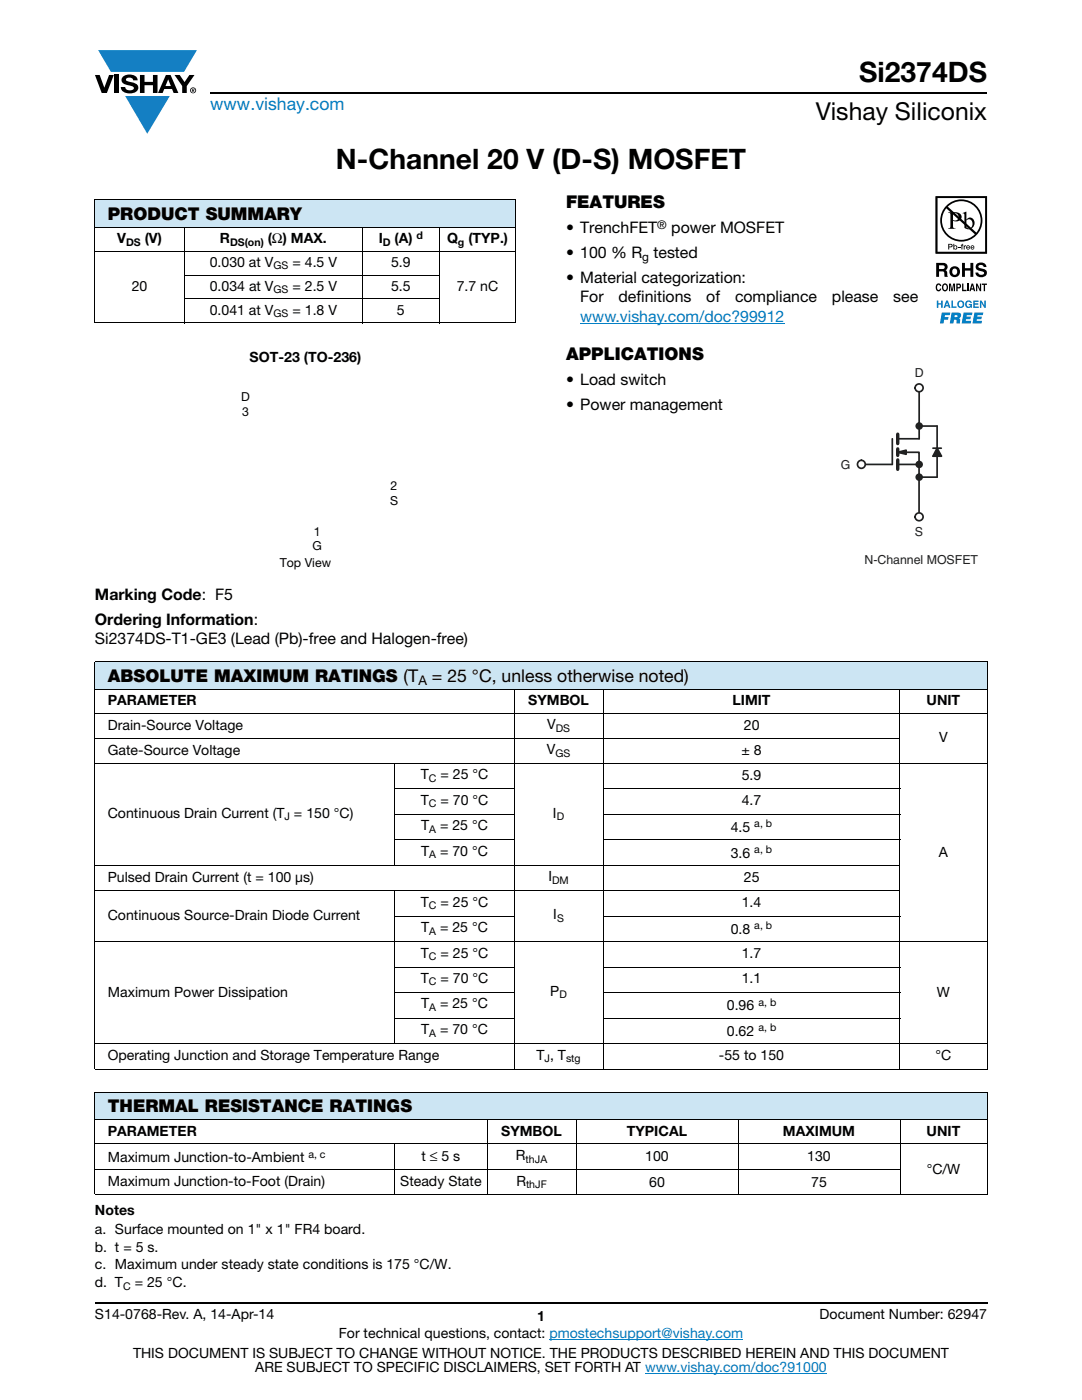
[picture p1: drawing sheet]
<svg xmlns="http://www.w3.org/2000/svg" width="216mm" height="279mm" viewBox="0 0 216 279" stroke-linecap="round" stroke-linejoin="round" font-family="sans-serif">
<g fill="#147fc3">
<path d="M19.6 10h19.7l-2.6 4.3h-1.1h-13.5z"/>
<path d="M25 19.2h8.9l-4.5 7.5z"/>
</g>
<g fill="#000">
<path d="M18.9 15h1l.9 2.5 1-2.5h.9l-1.4 3.6h-1zM22.9 15h.9v3.6h-.9zM24.6 15.3a2.1 2.1 0 0 1 2.8 .3l.1 .4h-.9a.79 .79 0 0 0-.7-.5 .79 .79 0 0 0-.8 .4l.3 .3 1 .2a1.08 1.08 0 0 1 1.2 1 1.08 1.08 0 0 1-1.1 1.2 1.73 1.73 0 0 1-2.4-1.2h.9a.96 .96 0 0 0 .8 .6 .96 .96 0 0 0 .9-.4 1.31 1.31 0 0 0-1.2-.6 1.03 1.03 0 0 1-1.1-.6 1.03 1.03 0 0 1 .2-1.1zM27.9 15h.9v1.3h1.7v-1.3h.9v3.6h-.9v-1.6h-1.7v1.6h-.9zM34.8 15h1.1l.9 1.4 1-1.4h1l-1.5 2.2v1.4h-.9v-1.4z"/>
<path d="M33.6 15.9l.5 1.3h-1.1zM33.1 15l-1.6 3.6h1l.3-.8h1.5l.3 .8h1l-1.6-3.6z"/>
<path d="M38.4 17.8h.2v.2h-.2zM38.3 17.7v.7h.1v-.3l.4 .3-.2-.3 .2-.2-.1-.2z"/>
<path d="M38.1 18a.46 .46 0 0 1 .9 0 .46 .46 0 0 1-.9 0zM37.9 18a.6 .6 0 0 0 1.2 0 .6 .6 0 0 0-1.2 0z"/>
</g>
<path d="M42 18.6h155M18.9 260h178.1" fill="none" stroke="#000" stroke-width=".36"/>
<path d="M115.8 64.5h40.7M109.6 267.3h38.7M128.7 274h36.3" fill="none" stroke="#007ec4" stroke-width=".2"/>
<path d="M18.9 39.9h84.1v5.5h-84.1z" fill="#cce5f3"/>
<path d="M18.9 39.9h84.1M18.9 40v24.3M103 40v24.3M18.9 45.4h84.1M18.9 50.1h84.1M36.7 54.9h51M36.7 59.7h51M36.8 45.3v19.2M72.3 45.3v19.2M87.7 45.3v19.2M18.9 64.4h84.1" fill="none" stroke="#000" stroke-width=".2"/>
<g fill="#fff">
<path d="M41.2 69.8h39.5v43.8h-39.5z"/>
<path d="M186.7 39.2h10.3v25.3h-10.3z"/>
</g>
<path d="M187 39.5h9.6v10.8h-9.6zM186.7 39.2v11.4h10.3v-11.4z" fill="#201d1e"/>
<g fill="#0160ae">
<path d="M186.9 60h.3v.5h.6v-.5h.3v1.4h-.3v-.6h-.6v.6h-.3z"/>
<path d="M189.8 60h.3v1.2h.8v.2h-1.1z"/>
<path d="M192.7 60.2a.68 .68 0 0 1 1.2 .2l-.8-.1a.55 .55 0 0 0-.2 .5 .55 .55 0 0 0 .4 .4l.4-.3h-.4v-.2h.6v.7h-.2v-.1a.71 .71 0 0 1-1-.1 .71 .71 0 0 1 0-1z"/>
<path d="M194.2 60h1.1v.2h-.8v.4h.7v.2h-.7v.4h.8v.2h-1.1z"/>
<path d="M195.5 60h.3l.6 1v-1h.3v1.4h-.3l-.6-1v1h-.3z"/>
<path d="M187.9 62.4h1.7l-.1 .5h-.9l-.1 .4h.8l-.1 .5h-.8l-.1 .7h-.7z"/>
<path d="M192.3 62.4h1.7l-.1 .5h-1l-.1 .3h.9l-.1 .5h-.8l-.1 .3h1.1l-.1 .5h-1.8z"/>
<path d="M194.4 62.4h1.8l-.1 .5h-1l-.1 .3h.9l-.1 .5h-.9v.3h1.1l-.1 .5h-1.8z"/>
<path d="M189 60.3l-.2 .6h.4zM188.8 60h.3l.6 1.4h-.4l-.1-.3h-.5l-.1 .3h-.3z"/>
<path d="M191.2 60.7a.5 .5 0 0 0 1 0 .5 .5 0 0 0-1 0zM190.9 60.7a.75 .75 0 0 1 1.5 0 .75 .75 0 0 1-1.5 0z"/>
<path d="M190.5 62.9l-.1 .4 .6-.1v-.3zM189.9 62.4l1.7 .1a.63 .63 0 0 1-.3 1l.3 .3v.7h-.7v-.6l-.3-.1h-.2l-.2 .7h-.7z"/>
</g>
<g fill="#000">
<path d="M186.9 56.8l.4-.2h.3l.2 .5-.7-.2a.66 .66 0 0 0 .2 1l.3-.3h.2a.54 .54 0 0 1-.5 .5 .54 .54 0 0 1-.5-.4zM189.4 56.6h.3l.3 1.2 .2-1.2h.4v1.5h-.3v-1.3l-.2 1.3h-.3l-.2-1.3v1.3h-.2zM191.2 49.3h.4v.1h-.4zM191.9 48.7h.3l-.2 .2 .2 .1v.1h-.2v.7h-.1v-.7h-.2zM192 56.6h.2v1.2h.7v.3h-.9zM192.3 49h.2v.1l.3-.1v.1l-.3 .1v.6h-.2zM192 52.5h.5v1h1.1v-1h.6v2.8h-.6v-1.3h-1.1v1.3h-.5zM193 56.6h.3v1.5h-.3zM195 52.6a1.15 1.15 0 0 1 1.8 .7h-.5l-.1-.2a.68 .68 0 0 0-.9-.1v.4l.2 .1a1.29 1.29 0 0 1 1.4 .9 1.17 1.17 0 0 1-1.1 .9 1.17 1.17 0 0 1-1.2-.9h.6v.2a.67 .67 0 0 0 1.2-.1l-.3-.3-.5-.1a.82 .82 0 0 1-.9-.5 .82 .82 0 0 1 .3-1zM194.8 56.6h.2l.5 1.1v-1.1h.3v1.5h-.3l-.5-1.1v1.1h-.2zM195.9 56.6h1v.3h-.3v1.2h-.3v-1.2h-.4z"/>
<path d="M187 39.5h9.6v10.8h-9.6zM186.7 39.2v11.4h10.3v-11.4z"/>
<path d="M187.4 52.9v.8h.9a.39 .39 0 0 0 .1-.7zM186.8 52.5h1.4a.79 .79 0 0 1 .8 .4 .79 .79 0 0 1-.1 .9l-.2 .1a.98 .98 0 0 1 .3 1.2l.1 .2h-.6l-.2-1.1h-.9v1.1h-.6z"/>
<path d="M188.4 56.9a.64 .64 0 0 0 .2 1l.1-.1a.64 .64 0 0 0-.1-1zM188.2 56.7l.2-.1a.56 .56 0 0 1 .7 .3 .82 .82 0 0 1-.5 1.3l-.2-.1a.89 .89 0 0 1-.2-1.4z"/>
<path d="M189.1 41.3a3.9 3.9 0 0 1 5.3-.2 3.9 3.9 0 0 1 .4 5.3zM188.8 41.6l5.7 5.2a3.9 3.9 0 0 1-5.3 .1 3.9 3.9 0 0 1-.4-5.3zM187.6 44a4.2 4.2 0 0 0 8.4 0 4.2 4.2 0 0 0-8.4 0z"/>
<path d="M189.4 48.8v.4h.4v-.3zM189.2 48.7h.7l.2 .3-.2 .3-.5 .1v.4h-.2z"/>
<path d="M190.2 42.6v1.3a.75 .75 0 0 0 1.1-.6 .75 .75 0 0 0-1.1-.7zM189.2 42.4a2.81 2.81 0 0 1 2.4 .3 .97 .97 0 0 1 0 1.2 .97 .97 0 0 1-1.2 .2h-.2v1.1v.2l.5 .3h-1.5l.3-.2 .1-.3v-2.3v-.3z"/>
<path d="M190.2 53.7a.63 .63 0 0 0-.2 .7 .63 .63 0 0 0 .8 .4 .63 .63 0 0 0 .2-.8 .63 .63 0 0 0-.8-.3zM189.4 54.2a1.1 1.1 0 0 1 2.2 0 1.1 1.1 0 0 1-2.2 0z"/>
<path d="M190.4 49.4a.26 .26 0 0 0 .5 0 .26 .26 0 0 0-.5 0zM190.2 48.7h.2v.4a.38 .38 0 0 1 .5 0 .38 .38 0 0 1 0 .6 .38 .38 0 0 1-.5 0l-.2 .1z"/>
<path d="M191.1 56.9v.4l.4-.1v-.3zM190.8 56.6h.6a.5 .5 0 0 1 .4 .5 .5 .5 0 0 1-.4 .5h-.3v.5h-.3z"/>
<path d="M192.8 44v1.3l.2 .2a.72 .72 0 0 0 .8-.1 .72 .72 0 0 0 .3-.7 .72 .72 0 0 0-.4-.8 .72 .72 0 0 0-.9 .1zM192.1 42.5l.7-.3v1.6a.89 .89 0 0 1 1.1-.3 .89 .89 0 0 1 .6 1 1.23 1.23 0 0 1-.7 1.2 1.23 1.23 0 0 1-1.4-.2v-2.7z"/>
<path d="M193 49.2v.1h.4l-.2-.2zM193 49h.4l.2 .4h-.6v.2l.5-.1a.42 .42 0 0 1-.6 .2 .42 .42 0 0 1 .1-.7z"/>
<path d="M194 56.9l-.1 .6h.3zM193.9 56.6h.3l.4 1.5h-.3l-.1-.3h-.4l-.1 .3h-.3z"/>
<path d="M193.9 49.2l-.1 .1h.5l-.3-.2zM193.8 49h.5l.1 .4h-.6l.1 .2 .5-.1a.42 .42 0 0 1-.6 .2 .42 .42 0 0 1 0-.7z"/>
</g>
<path d="M167.8 73.1h27.4v40h-27.4z" fill="#fff"/>
<path d="M183.4 78.2v9.4h-4.3M179.1 92.7h4.3M179.2 90.3h4.2v12" fill="none" stroke="#231f20" stroke-width=".34"/>
<path d="M179.1 86.6v1.9" fill="none" stroke="#231f20" stroke-width=".68"/>
<path d="M179.2 90.2l1.6-.4v.9z" fill="#231f20"/>
<path d="M178.1 87.6v5.1h-5.6M179.2 90.2l1.6-.4v.9l-1.5-.4M183.4 95.2h3.6M183.4 85h3.6" fill="none" stroke="#231f20" stroke-width=".34"/>
<path d="M179.1 89.6v1.3M179.1 91.8v1.9" fill="none" stroke="#231f20" stroke-width=".68"/>
<circle cx="171.9" cy="92.7" r=".79" fill="#fff"/>
<g fill="none" stroke="#231f20" stroke-width=".34">
<path d="M186.1 89.4h1.7M187 85v10.2M187 89.4l-.9 1.6"/>
<circle cx="171.9" cy="92.7" r=".79"/>
</g>
<path d="M187 89.4l.9 1.6h-1.7z" fill="#231f20"/>
<path d="M187 89.4l.9 1.6h-1.7" fill="none" stroke="#231f20" stroke-width=".34"/>
<circle cx="183.4" cy="77.4" r=".79" fill="#fff"/>
<circle cx="183.4" cy="77.4" r=".79" fill="none" stroke="#231f20" stroke-width=".34"/>
<circle cx="183.4" cy="103.1" r=".79" fill="#fff"/>
<circle cx="183.4" cy="103.1" r=".79" fill="none" stroke="#231f20" stroke-width=".34"/>
<circle cx="183.4" cy="85" r=".58" fill="#231f20"/>
<circle cx="183.4" cy="85" r=".58" fill="none" stroke="#231f20" stroke-width=".34"/>
<circle cx="183.4" cy="92.7" r=".58" fill="#231f20"/>
<circle cx="183.4" cy="92.7" r=".58" fill="none" stroke="#231f20" stroke-width=".34"/>
<circle cx="183.4" cy="95.2" r=".58" fill="#231f20"/>
<circle cx="183.4" cy="95.2" r=".58" fill="none" stroke="#231f20" stroke-width=".34"/>
<g fill="#cce5f3">
<path d="M18.9 132.1h178.1v5.5h-178.1z"/>
<path d="M18.9 218h178.1v5.5h-178.1z"/>
</g>
<g fill="none" stroke="#000" stroke-width=".2">
<path d="M18.9 132.1h178.1M18.9 137.6h101.3M18.9 132.2v81.1M102.6 137.5v75.9M120.3 137.5v75.9M120.4 137.6h59.1M179.6 137.5v75.9M179.7 137.6h17.3M197 132.2v81.1M18.9 142.3h178.1M18.9 147.4h160.8M18.9 152.4h178.1"/>
<path d="M78.7 157.5h24M78.8 152.3v20.6M120.2 157.5h59.5M18.9 172.8h160.8M18.9 177.8h160.8M78.7 162.5h24M78.7 167.6h24M78.8 177.7v30.7M120.2 162.5h59.5M120.2 167.6h59.5M18.9 188h178.1M78.7 182.8h24"/>
<path d="M78.7 193h24M78.7 198.1h24M120.2 182.8h59.5M120.2 193h59.5M120.2 198.1h59.5M18.9 208.3h178.1M18.9 213.4h178.1M18.9 218h178.1M18.9 218v20.3M78.7 203.2h24M120.2 203.2h59.5M197 218v20.3"/>
<path d="M18.9 223.5h96M18.9 228.2h178.1M18.9 233.4h160.8M18.9 238.4h178.1M78.7 228.1v10.4M97.2 223.4v15.1M114.9 223.4v15.1M115 223.5h64.5M147.3 223.4v15.1M179.6 223.4v15.1M179.7 223.5h17.3"/>
</g>
<g font-size="5.6">
<text x="171.4" y="16.4">Si2374DS</text>
<text x="67" y="33.8">N-Channel 20 V (D-S) MOSFET</text>
</g>
<text font-size="4.9" x="162.8" y="24">Vishay Siliconix</text>
<text font-size="3.5" fill="#007ec4" x="42" y="21.9">www.vishay.com</text>
<g font-size="3.5">
<text x="112.9" y="41.5">FEATURES</text>
<text x="21.5" y="43.8">PRODUCT SUMMARY</text>
<text x="112.9" y="71.9">APPLICATIONS</text>
<text x="21.5" y="136">ABSOLUTE MAXIMUM RATINGS (T</text>
<text x="86.2" y="136">= 25 °C, unless otherwise noted)</text>
<text x="21.5" y="221.9">THERMAL RESISTANCE RATINGS</text>
</g>
<g font-size="3.2">
<text x="112.9" y="46.6">• TrenchFET</text>
<text x="133.9" y="46.6">power MOSFET</text>
<text x="112.9" y="51.5">• 100 % R</text>
<text x="130.4" y="51.5">tested</text>
<text x="112.9" y="56.5">• Material categorization:</text>
<text x="115.8" y="60.3">For</text>
<text x="123.4" y="60.3">definitions</text>
<text x="140.9" y="60.3">of</text>
<text x="146.7" y="60.3">compliance</text>
<text x="166" y="60.3">please</text>
<text x="178.3" y="60.3">see</text>
<text x="112.9" y="76.9">• Load switch</text>
<text x="112.9" y="81.9">• Power management</text>
<text x="18.9" y="119.7">Marking Code: F5</text>
<text x="18.9" y="124.7">Ordering Information:</text>
<text x="18.9" y="128.6">Si2374DS-T1-GE3 (Lead (Pb)-free and Halogen-free)</text>
</g>
<text font-size="3.2" fill="#007ec4" x="115.8" y="64.2">www.vishay.com/doc?99912</text>
<g font-size="2.8">
<text x="23.4" y="48.5">V</text>
<text x="28.9" y="48.5">(V)</text>
<text x="41.8" y="53.3">0.030 at V</text>
<text x="43.9" y="48.5">R</text>
<text x="53.4" y="48.5">(Ω) MAX.</text>
<text x="58.4" y="53.3">= 4.5 V</text>
<text x="75.6" y="48.5">I</text>
<text x="78" y="53.3">5.9</text>
<text x="78.7" y="48.5">(A)</text>
<text x="89.2" y="48.5">Q</text>
<text x="93.5" y="48.5">(TYP.)</text>
<text x="26.3" y="58">20</text>
<text x="41.8" y="58">0.034 at V</text>
<text x="58.4" y="58">= 2.5 V</text>
<text x="78" y="58">5.5</text>
<text x="91.1" y="58">7.7 nC</text>
<text x="41.8" y="62.8">0.041 at V</text>
<text x="58.4" y="62.8">= 1.8 V</text>
<text x="79.2" y="62.8">5</text>
<text x="49.8" y="72.2">SOT-23 (TO-236)</text>
<text x="21.5" y="140.7">PARAMETER</text>
<text x="105.4" y="140.7">SYMBOL</text>
<text x="146.2" y="140.7">LIMIT</text>
<text x="184.9" y="140.7">UNIT</text>
<text x="21.5" y="145.6">Drain-Source Voltage</text>
<text x="109.2" y="145.5">V</text>
<text x="148.4" y="145.6">20</text>
<text x="187.4" y="148.1">V</text>
<text x="21.5" y="150.6">Gate-Source Voltage</text>
<text x="83.9" y="155.5">T</text>
<text x="87.9" y="155.5">= 25 °C</text>
<text x="109.1" y="150.5">V</text>
<text x="147.9" y="150.6">± 8</text>
<text x="148" y="155.7">5.9</text>
<text x="83.9" y="160.6">T</text>
<text x="87.9" y="160.6">= 70 °C</text>
<text x="148" y="160.7">4.7</text>
<text x="21.5" y="163.2">Continuous Drain Current (T = 150 °C)</text>
<text x="84" y="165.7">T</text>
<text x="87.8" y="165.7">= 25 °C</text>
<text x="110.3" y="163.2">I</text>
<text x="145.8" y="166">4.5</text>
<text x="84" y="170.8">T</text>
<text x="87.8" y="170.8">= 70 °C</text>
<text x="145.8" y="171.1">3.6</text>
<text x="187.3" y="170.9">A</text>
<text x="21.5" y="176">Pulsed Drain Current (t = 100 μs)</text>
<text x="109.4" y="175.9">I</text>
<text x="148.4" y="176">25</text>
<text x="21.5" y="183.6">Continuous Source-Drain Diode Current</text>
<text x="83.9" y="180.9">T</text>
<text x="87.9" y="180.9">= 25 °C</text>
<text x="110.4" y="183.5">I</text>
<text x="148" y="181.1">1.4</text>
<text x="83.9" y="191.1">T</text>
<text x="84" y="186">T</text>
<text x="87.8" y="186">= 25 °C</text>
<text x="87.9" y="191.1">= 25 °C</text>
<text x="145.8" y="186.3">0.8</text>
<text x="148" y="191.2">1.7</text>
<text x="83.9" y="196.1">T</text>
<text x="87.9" y="196.1">= 70 °C</text>
<text x="148" y="196.3">1.1</text>
<text x="21.5" y="198.9">Maximum Power Dissipation</text>
<text x="84" y="201.2">T</text>
<text x="87.8" y="201.2">= 25 °C</text>
<text x="109.8" y="198.8">P</text>
<text x="145" y="201.5">0.96</text>
<text x="187" y="198.9">W</text>
<text x="84" y="206.4">T</text>
<text x="87.8" y="206.4">= 70 °C</text>
<text x="145" y="206.7">0.62</text>
<text x="21.5" y="211.6">Operating Junction and Storage Temperature Range</text>
<text x="107" y="211.5">T , T</text>
<text x="143.4" y="211.6">-55 to 150</text>
<text x="186.7" y="211.6">°C</text>
<text x="21.5" y="226.7">PARAMETER</text>
<text x="100" y="226.7">SYMBOL</text>
<text x="125.1" y="226.7">TYPICAL</text>
<text x="156.2" y="226.7">MAXIMUM</text>
<text x="184.9" y="226.7">UNIT</text>
<text x="21.5" y="231.9">Maximum Junction-to-Ambient</text>
<text x="84.1" y="231.7">t ≤ 5 s</text>
<text x="103" y="231.6">R</text>
<text x="128.8" y="231.7">100</text>
<text x="161.1" y="231.7">130</text>
<text x="21.5" y="236.8">Maximum Junction-to-Foot (Drain)</text>
<text x="79.9" y="236.8">Steady State</text>
<text x="103" y="236.6">R</text>
<text x="129.5" y="236.8">60</text>
<text x="161.9" y="236.8">75</text>
<text x="184.9" y="234.2">°C/W</text>
<text x="18.9" y="242.4">Notes</text>
<text x="18.9" y="246.3">a. Surface mounted on 1&quot; x 1&quot; FR4 board.</text>
<text x="18.9" y="249.8">b. t = 5 s.</text>
<text x="18.9" y="253.3">c. Maximum under steady state conditions is 175 °C/W.</text>
<text x="18.9" y="256.9">d. T</text>
<text x="26.9" y="256.9">= 25 °C.</text>
<text x="18.9" y="263.3">S14-0768-Rev. A, 14-Apr-14</text>
<text x="107.2" y="263.6">1</text>
<text x="163.6" y="263.3">Document Number: 62947</text>
<text x="67.6" y="267.1">For technical questions, contact: pmostechsupport@vishay.com</text>
<text x="26.5" y="271">THIS DOCUMENT IS SUBJECT TO CHANGE WITHOUT NOTICE. THE PRODUCTS DESCRIBED HEREIN AND THIS DOCUMENT</text>
<text x="50.9" y="273.8">ARE SUBJECT TO SPECIFIC DISCLAIMERS, SET FORTH AT www.vishay.com/doc?91000</text>
</g>
<text font-size="2.6" x="83.5" y="136.7">A</text>
<g font-size="2.5" fill="#231f20">
<text x="182.5" y="75.2">D</text>
<text x="167.8" y="93.5">G</text>
<text x="182.5" y="107">S</text>
<text x="172.5" y="112.6">N-Channel MOSFET</text>
</g>
<g font-size="2.5">
<text x="48.1" y="80.1">D</text>
<text x="48.3" y="83">3</text>
<text x="77.8" y="100.8">S</text>
<text x="77.9" y="97.9">2</text>
<text x="62.6" y="106.9">1</text>
<text x="55.8" y="113.1">Top View</text>
<text x="62.3" y="109.8">G</text>
</g>
<g font-size="2.4">
<text x="131.1" y="45.6">®</text>
<text x="128.2" y="52.1">g</text>
</g>
<g font-size="2.1">
<text x="83.1" y="47.6">d</text>
<text x="25.1" y="49">DS</text>
<text x="45.9" y="49">DS(on)</text>
<text x="54.6" y="53.8">GS</text>
<text x="76.4" y="49">D</text>
<text x="91.4" y="49">g</text>
<text x="54.6" y="58.5">GS</text>
<text x="54.6" y="63.3">GS</text>
<text x="110.9" y="146">DS</text>
<text x="110.8" y="151">GS</text>
<text x="85.6" y="156">C</text>
<text x="85.6" y="161.1">C</text>
<text x="56.8" y="163.7">J</text>
<text x="85.6" y="166.2">A</text>
<text x="111.1" y="163.7">D</text>
<text x="150.5" y="165.1">a, b</text>
<text x="85.6" y="171.3">A</text>
<text x="150.5" y="170.3">a, b</text>
<text x="110.2" y="176.4">DM</text>
<text x="85.6" y="181.4">C</text>
<text x="111.1" y="184">S</text>
<text x="150.5" y="185.5">a, b</text>
<text x="85.6" y="191.6">C</text>
<text x="85.6" y="186.5">A</text>
<text x="85.6" y="196.6">C</text>
<text x="85.6" y="201.7">A</text>
<text x="111.6" y="199.3">D</text>
<text x="151.3" y="200.7">a, b</text>
<text x="85.6" y="206.9">A</text>
<text x="151.3" y="205.8">a, b</text>
<text x="108.6" y="212">J</text>
<text x="112.9" y="212">stg</text>
<text x="61.5" y="231">a, c</text>
<text x="104.9" y="232.1">thJA</text>
<text x="105" y="237.2">thJF</text>
<text x="24.6" y="257.4">C</text>
</g>
</svg>
